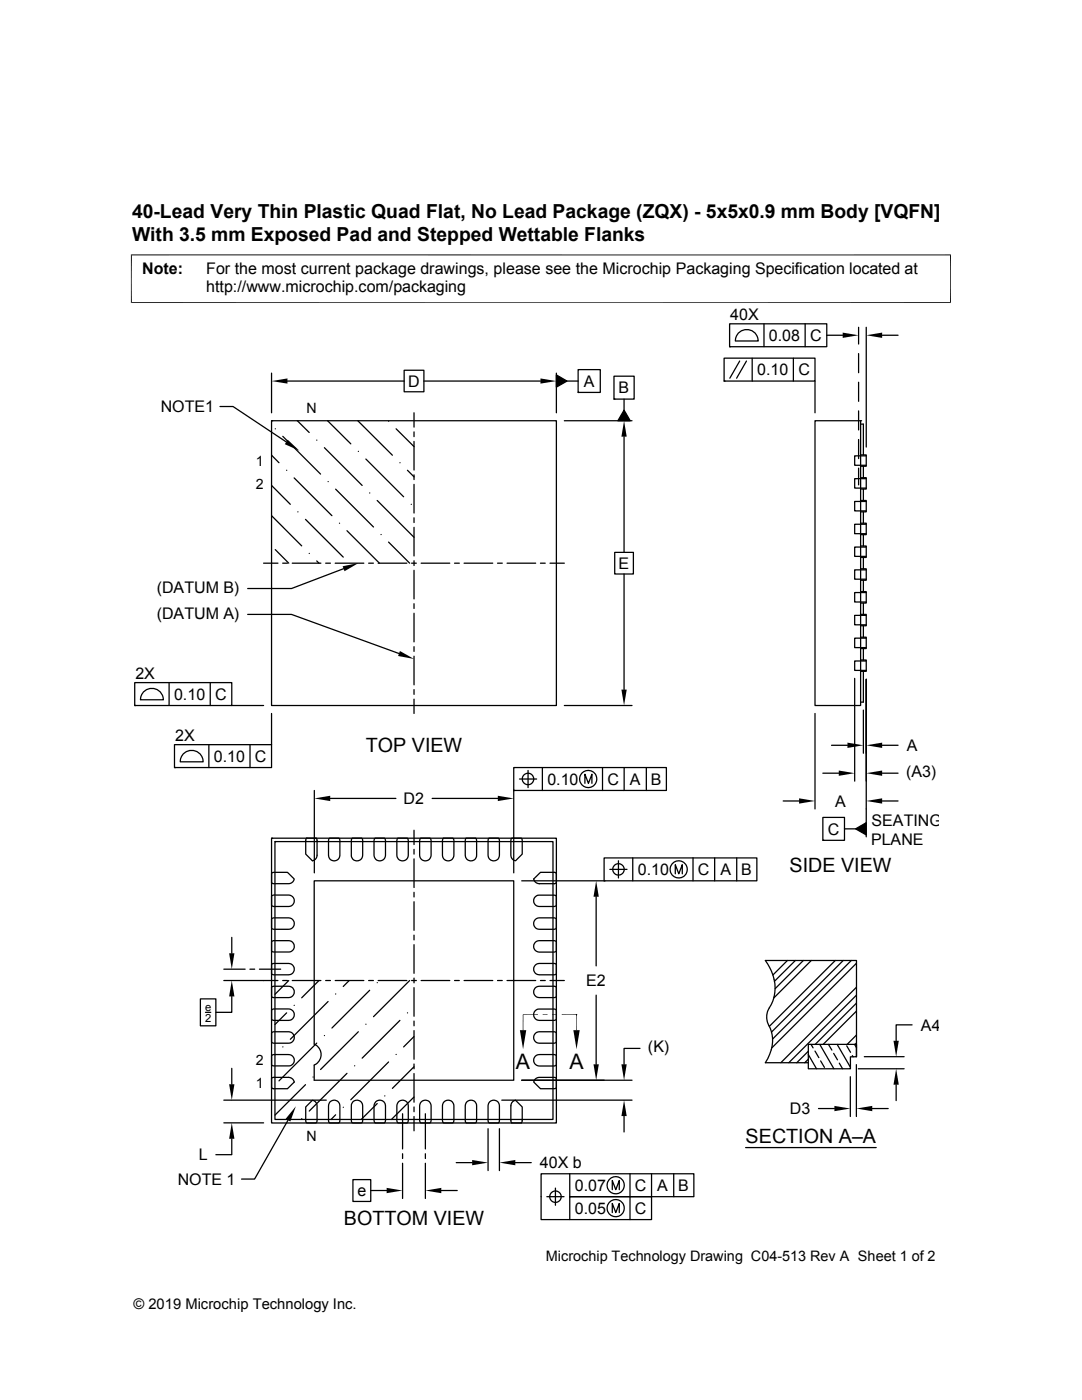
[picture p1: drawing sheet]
<svg xmlns="http://www.w3.org/2000/svg" width="216mm" height="279mm" viewBox="0 0 216 279" stroke-linecap="round" stroke-linejoin="round" font-family="sans-serif">
<g fill="none" stroke="#000" stroke-width=".25">
<path d="M54.2 74.5v7.9M57.4 76.1h23.2M80.6 73.9h4v4.3h-4zM84.6 76.1h23.2M111 74.8l2.1 1.3-2.1 1.2zM111 74.5v7.9M113.1 76.1h2.3M115.4 73.8h4.4v4.5h-4.4zM115.4 78.3h.1M122.5 75.1h4v4.6h-4zM122.5 79.7h.1M124.5 79.7v2.2"/>
<path d="M144.5 71.5h18.1v4.6h-18.1zM144.5 76.1h.1M145.6 64.6h19.4v4.6h-19.4zM145.6 69.2h.1M147.5 66.3a2.3 2.3 0 0 1 2.4-.3 2.3 2.3 0 0 1 1.4 2.1h-4.6l.3-1.2zM147.6 72.1l-2 3.4M148.9 72.1l-1.9 3.4M150.1 71.5v4.6M152.4 64.6v4.6M158.3 71.5v4.6M160.7 64.6v4.6M162.6 76.1v6.3"/>
<path d="M165 66.9h3.1M171.3 65.3v3.4M171.3 70.6v3.8M171.3 76.3v3.8M172.8 65.3v23.9M176 66.9h3.2M43.9 81.1h2.6l10.6 7.1M54.2 84h56.8v56.8h-56.8zM54.2 84h.1M54.2 96.9l3.7 3.7M54.2 90.8l1.5 1.6M54.9 85.6h.1"/>
<path d="M56.4 87.1l7.6 7.5M57.2 93.9h.1M58.7 95.4l7.5 7.5M59.3 84l2.4 2.3M63.2 87.8h.1M64.7 89.3l7.6 7.6M65.4 84l4.6 4.6M65.5 96.1h.1M67 97.6l7.5 7.6M71.4 84l6.9 6.8M71.5 90.1h.1M73 91.6l7.5 7.5"/>
<path d="M73.8 98.4h.1M75.3 99.9l7.3 7.3M77.5 84.1h.1M79 85.6l3.6 3.5M79.8 92.4h.1M81.3 93.9l1.3 1.3M82.6 82.4v2.8M82.6 86.2v.9M82.6 88.1v5.7M82.6 94.8v.9M82.6 96.7v5.7M112.6 84h13.5"/>
<path d="M124.5 81.9l1.3 2.1h-2.5zM124.5 87.1v23.1M162.6 84h9.1v56.8h-9.1zM171.3 82v3.8M171.3 87.7v3.8M171.3 93.4v3.4M171.7 84.6h.6v6.2M171.7 84h.1M171.7 99.9h1.1v2.3h-1.1M171.7 95.3h1.1v2.3h-1.1M171.7 90.8h1.1v2.2h-1.1M172.3 93v2.3"/>
<path d="M172.3 97.6v2.3M172.8 95.5h-2.3v1.9h2.3M172.8 91h-2.3v1.9h2.3M52.6 112.4h2.9M54.2 102.9l6 6M54.9 109.7l2.7 2.7M56.4 112.4h1M58.3 112.4h5.7M59.4 102.2h.1M61 103.7l7.5 7.5M61.7 110.4h.1M63.2 112l.4 .4"/>
<path d="M65 112.4h.9M66.9 112.4h5.7M67.7 104.4h.1M68.6 113.5l-10.4 4h-8.8M69.2 105.9l6.5 6.5M73.6 112.4h.9M75.5 112.4h5.7M76 106.7h.1M77.5 108.2l4.2 4.2M82.1 100.6h.1M82.1 112.4h1M82.6 103.3v1"/>
<path d="M82.6 105.2v5.8M82.6 111.9v1M82.6 113.8v5.7M84 112.4h5.7M90.7 112.4h1M92.6 112.4h5.7M99.3 112.4h.9M101.2 112.4h5.7M107.8 112.4h1M109.7 112.4h2.9M122.7 110.2h3.7v4.4h-3.7zM124.5 114.6v23"/>
<path d="M171.7 118.1h1.1v2.3h-1.1M171.7 113.5h1.1v2.3h-1.1M171.7 109h1.1v2.3h-1.1M171.7 104.4h1.1v2.3h-1.1M172.3 102.2v2.2M172.3 106.7v2.3M172.3 111.3v2.2M172.3 115.8v2.3M172.8 118.3h-2.3v1.8h2.3M172.8 113.7h-2.3v1.9h2.3M172.8 109.2h-2.3v1.8h2.3M172.8 104.6h-2.3v1.9h2.3"/>
<path d="M172.8 100.1h-2.3v1.9h2.3M26.9 136.2h19.3v4.6h-19.3zM28.8 137.9a2.29 2.29 0 0 1 2.4-.3 2.29 2.29 0 0 1 1.4 2.1h-4.6l.4-1.2zM33.7 136.2v4.6M42 136.2v4.6M49.4 122.6h8.8l21.4 7.8M82.6 120.5v.9M82.6 122.4v5.7M82.6 129.1v.9M82.6 131v5.7M82.6 137.6v1M82.6 139.5v2.9"/>
<path d="M170.5 135.4v20.5M171.7 131.7h1.1v2.3h-1.1M171.7 127.2h1.1v2.2h-1.1M171.7 122.6h1.1v2.3h-1.1M172.3 120.4v2.2M172.3 124.9v2.3M172.3 129.4v2.3M172.3 134v6.1h-.6M172.8 135.6v31.4M172.8 131.9h-2.3v1.9h2.3M172.8 127.4h-2.3v1.8h2.3M172.8 122.8h-2.3v1.9h2.3"/>
<path d="M26.9 140.8h.1M34.8 148.6h19.4v4.6h-19.4zM34.8 153.2h.1M36.7 150.3a2.3 2.3 0 0 1 2.5-.3 2.3 2.3 0 0 1 1.3 2h-4.5l.3-1.1zM41.7 148.6v4.6M46.2 140.8h6.4M49.9 148.6v4.6M54.2 142.4v6.2M62.7 157.8v16.4M65.9 159.3h13.1M86.2 159.3h13.1M102.5 153.2h30.5v4.6h-30.5z"/>
<path d="M102.5 157.8h.1M102.5 157.8v16.4M103.7 155.5h3.4M105.4 153.8v3.4M108.2 153.2v4.6M112.6 140.8h13.5M116.7 156.3v-1.8l.7 1.8 .7-1.8v1.8M120.2 153.2v4.6M124.5 153.2v4.6M129 153.2v4.6M156.3 159.9h3.1M162.6 142.4v19"/>
<path d="M164.2 154.3h3.2M165.9 148.7h3.2M172.3 141.7v8.6M176 148.7h3.2M176 159.9h3.2M176 154.3h3.2M54.2 174.3l.4-.2h2.8l1.3 1.3a1.15 1.15 0 0 1-1.1 1l-3.2-.1-.2-.1zM54.2 178.8l.4-.2h3a1.14 1.14 0 0 1 1.1 1.2 1.14 1.14 0 0 1-1.1 1.1l-3.2-.1-.2-.1zM54.2 167.3h56.8v56.8h-56.8zM54.2 167.3h.1M54.9 168h55.4v55.4h-55.4zM54.9 168h.1"/>
<path d="M61.2 167.3h1.9l.1 .2 .1 3.2a1.11 1.11 0 0 1-1 1.1l-1.3-1.3v-2.8zM62.7 175.8h39.8v39.8h-39.8v-3a2.27 2.27 0 0 0 1.4-2.1 2.27 2.27 0 0 0-1.4-2.1zM65.7 167.3h1.9l.2 .2v3.2a1.13 1.13 0 0 1-1.1 1.1 1.13 1.13 0 0 1-1.1-1.1v-3zM70.3 167.3h1.9l.1 .2 .1 3.2a1.13 1.13 0 0 1-1.2 1.1 1.13 1.13 0 0 1-1.1-1.1v-3zM74.8 167.3h1.9l.2 .4v3a1.14 1.14 0 0 1-1.1 1.1 1.14 1.14 0 0 1-1.2-1.1v-3zM79.4 167.3h1.9l.1 .2 .1 3.2a1.14 1.14 0 0 1-1.2 1.1 1.14 1.14 0 0 1-1.1-1.1v-3zM82.6 165.7v2.9M82.6 169.5v1M82.6 171.4v5.7M82.6 178.1v.9M82.6 180v5.7M83.9 167.3h1.9l.2 .2v3.2a1.14 1.14 0 0 1-1.1 1.1 1.14 1.14 0 0 1-1.2-1.1v-3z"/>
<path d="M88.5 167.3h1.9l.1 .2 .1 3.2a1.14 1.14 0 0 1-1.2 1.1 1.14 1.14 0 0 1-1.1-1.1v-3zM93 167.3h1.9l.2 .2v3.2a1.13 1.13 0 0 1-1.1 1.1 1.13 1.13 0 0 1-1.2-1.1v-3zM97.6 167.3h1.9l.1 .2 .1 3.2a1.13 1.13 0 0 1-1.2 1.1 1.13 1.13 0 0 1-1.1-1.1v-3zM102.1 167.3h1.9l.2 .4v2.8l-1.3 1.3a1.1 1.1 0 0 1-1-1.1v-3zM104.1 175.8h16.4M106.5 175.4l1.3-1.3h2.8l.4 .2v1.9l-.2 .1-3.2 .1a1.15 1.15 0 0 1-1.1-1zM106.7 179.1l.3-.3 .6-.2h3l.4 .2v1.9l-.2 .1-3.2 .1a1.15 1.15 0 0 1-.9-1.8zM119 179v13.8M120.5 171.2h30.5v4.6h-30.5zM120.5 175.8h.1M121.7 173.5h3.4M123.4 171.8v3.4"/>
<path d="M126.3 171.2v4.6M134.7 174.4v-1.8l.7 1.8 .7-1.8v1.8M138.3 171.2v4.6M142.6 171.2v4.6M147 171.2v4.6M164.2 163.1h4.3v4.6h-4.3zM164.2 167.7h.1M168.5 165.4h2.2M170.7 165.4l2.1-1.2v2.4zM40 199.3h3.1v5.4h-3.1zM44.7 193.4h4.2M44.7 195.7h10.8"/>
<path d="M46.2 198.9v3.1h-3.1M46.2 187.1v3.1M49.9 193.4h.9M51.8 193.4h4.2M54.2 183.4l.4-.2h3a1.14 1.14 0 0 1 1.1 1.1 1.14 1.14 0 0 1-1.1 1.2l-3.2-.1-.2-.1zM54.2 187.9l.4-.2h3a1.13 1.13 0 0 1 1.1 1.2 1.13 1.13 0 0 1-1.1 1.1l-3.2-.1-.2-.1zM54.2 192.5l.4-.2h3a1.13 1.13 0 0 1 1.1 1.1 1.13 1.13 0 0 1-1.1 1.1h-3.2l-.2-.1zM54.2 197l.4-.2h3a1.13 1.13 0 0 1 1.1 1.2 1.13 1.13 0 0 1-1.1 1.1h-3.2l-.2-.2zM56.4 195.7h1M57.6 195.7l-2.7 2.7M58.3 195.7h5.7M63.6 195.7l-3.4 3.4"/>
<path d="M65 195.7h.9M65.5 199.9l-7.6 7.5M66.9 195.7h5.7M67 198.4h.1M69.7 195.7l-1.2 1.2M73.6 195.7h.9M73.8 197.6l-7.6 7.6M75.3 196.1h.1M75.5 195.7h5.7M81.7 195.7l-7.2 7.2M82.1 195.7h1M82.6 186.6v1"/>
<path d="M82.6 188.5v5.7M82.6 195.2v1M82.6 197.1v5.7M84 195.7h5.7M90.7 195.7h1M92.6 195.7h5.7M99.3 195.7h.9M101.2 195.7h5.7M106.8 197.1l.8-.3h3l.4 .2v1.9l-.2 .2h-3.2a1.15 1.15 0 0 1-1-.7 1.15 1.15 0 0 1 .2-1.3zM106.8 192.6l.8-.3h3l.4 .2v1.9l-.2 .1h-3.2a1.14 1.14 0 0 1-1-.7 1.14 1.14 0 0 1 .2-1.2zM106.8 188.1l.8-.4h3l.4 .2v1.9l-.2 .1-3.2 .1a1.15 1.15 0 0 1-1-.7 1.15 1.15 0 0 1 .2-1.2zM106.8 183.5l.8-.3h3l.4 .2v1.9l-.2 .1-3.2 .1a1.15 1.15 0 0 1-1-.7 1.15 1.15 0 0 1 .2-1.3z"/>
<path d="M107.8 195.7h1M109.7 195.7h2.9M119 198.6v13.8M157.1 191.7l-2.9 2.9M158.7 191.7l-4.2 4.1M160.3 191.7l-5.6 5.6M161.9 191.7l-7.5 7.5M166.7 191.7l-13.2 13.1M168.3 191.7l-14.4 14.3M169.9 191.7l-15.7 15.7M170.9 192.2l-16.9 16.9M170.9 198.6l-13.5 13.5"/>
<path d="M170.9 197l-15.1 15.1M41 202h1.1M44.7 219.6h20.4M46.2 213.2v3.2M54.2 201.6l.4-.2h3a1.14 1.14 0 0 1 1.1 1.1 1.14 1.14 0 0 1-1.1 1.1h-3.2l-.2-.1zM54.2 206.1l.4-.2h3a1.14 1.14 0 0 1 1.1 1.2 1.14 1.14 0 0 1-1.1 1.1l-3.2-.1-.2-.1zM54.2 210.7l.4-.2h3a1.13 1.13 0 0 1 1.1 1.1 1.13 1.13 0 0 1-1.1 1.1h-3.2l-.2-.2zM54.2 215.2l.4-.2h3a1.15 1.15 0 0 1 1.1 .9l-1.3 1.4h-2.8l-.4-.2zM54.9 210.4v.1M56.4 208.9h.1M57.2 202.1l-2.3 2.4M58.7 200.6h.1"/>
<path d="M61 216.5l-6.1 6M62.5 214.9h.1M63.2 208.2l-7.5 7.5M64.7 206.7h.1M65.9 219.9a1.15 1.15 0 0 1 1.2-.3 1.15 1.15 0 0 1 .7 1.1v3.2l-.2 .2h-1.9l-.1-.4v-3zM69.2 214.2l-7.5 7.5M70.4 219.9a1.15 1.15 0 0 1 1.3-.3 1.15 1.15 0 0 1 .7 1.1l-.1 3.2-.1 .2h-1.9l-.2-.4v-3zM70.8 212.7h.1M71.5 205.9l-7.5 7.5M73 204.4h.1M75 219.9a1.15 1.15 0 0 1 1.2-.3 1.15 1.15 0 0 1 .7 1.1v3l-.2 .4h-1.9l-.2-.4v-3zM76.8 218.7h.1"/>
<path d="M77.5 211.9l-7.5 7.6M79 210.4h.1M79.5 219.9a1.15 1.15 0 0 1 1.3-.3 1.15 1.15 0 0 1 .7 1.1l-.1 3.2-.1 .2h-1.9l-.2-.4v-3zM79.8 203.6l-7.5 7.6M81.3 202.1h.1M82.6 206.9l-2.1 2M82.6 203.8v.9M82.6 205.7v5.7M82.6 212.3v1M82.6 214.2v5.8M82.6 212.9l-4.3 4.3M82.6 218.9l-4.5 4.5"/>
<path d="M84.1 219.9a1.15 1.15 0 0 1 1.2-.3 1.15 1.15 0 0 1 .7 1.1v3.2l-.2 .2h-1.9l-.2-.4v-3zM88.6 219.9a1.15 1.15 0 0 1 1.3-.3 1.15 1.15 0 0 1 .7 1.1l-.1 3.2-.1 .2h-1.9l-.2-.4v-3zM93.2 219.9a1.13 1.13 0 0 1 1.2-.3 1.13 1.13 0 0 1 .7 1.1v3.2l-.2 .2h-1.9l-.2-.4v-3zM97.7 219.9a1.14 1.14 0 0 1 1.3-.2 1.14 1.14 0 0 1 .7 1l-.1 3.2-.1 .2h-1.9l-.2-.4v-3zM100.1 219.6h26M102.3 219.9l.6-.3 1.3 1.3v2.8l-.2 .4h-1.9l-.1-.2-.1-3.2zM104.1 215.6h22M106.7 201.8l.3-.2 .6-.2h3l.4 .2v1.9l-.2 .1h-3.2a1.15 1.15 0 0 1-.9-1.8zM106.8 215.4l.8-.4 3.2 .1 .2 .1v1.9l-.4 .2h-2.8l-1.3-1.4zM106.8 210.8l.8-.3h3l.4 .2v1.8l-.2 .2h-3.2a1.15 1.15 0 0 1-1-.7 1.15 1.15 0 0 1 .2-1.2zM106.8 206.2l.8-.3h3l.4 .2v1.9l-.2 .1-3.2 .1a1.15 1.15 0 0 1-1-.7 1.15 1.15 0 0 1 .2-1.3zM115 202.5h.1"/>
<path d="M127.7 209.2h-3.2v3.2M161.3 209.8l-2.3 2.3M161.3 211.4l-.7 .7M161.3 210.5l1.6 2.8M161.3 208.4h9.6v2.5h-1.2v2.4h-8.4zM161.8 208.4l.4 .7M162.6 209.8l.8 1.3M163.6 208.4l2.8 4.9M163.7 211.7l.8 1.3M165.3 208.4l.7 1.2M166.3 210.2l.8 1.3M167 208.4l2.7 4.6"/>
<path d="M167.5 212.2l.6 1.1M169 208.7l.7 1.3M169.7 214.9v7.9M170.1 210.7l.1 .2M170.5 208.4l.4 .7M170.9 212.5v10.3M170.9 210.9v-19.2h-18.2a8.3 8.3 0 0 1 .5 9.9 3.8 3.8 0 0 0 .5 3.7 7.2 7.2 0 0 1-1 6.8h8.6M170.9 208.2l-.3 .2M170.9 206.6l-1.9 1.8M170.9 201.8l-6.6 6.6M170.9 200.2l-8.2 8.2M171.3 213.3h9.1"/>
<path d="M172.5 210.9h7.9M178.8 216.5v3.1M182 204.5h-3.2v3.2M44.7 224.1h7.9M46.2 227.3v3.1h-3.1M57.5 223.6l-6.7 11.7h-2.6M60.2 223.2h.1M61 220.9l1.3-1.3a1.1 1.1 0 0 1 1 1.1v3l-.2 .4h-1.9l-.2-.2zM67 222.5l-.9 .9M68.5 221h.1M70.4 235.4h3.6v4.4h-3.6zM74 237.6h3.2"/>
<path d="M75.3 220.2l-3.2 3.2M80.3 222.3v7M80.3 230.3v.9M80.3 232.2v7M82.6 220.9v1M82.6 222.8v2.9M84.9 222.3v7M84.9 230.3v.9M84.9 232.2v7M88.1 237.6h3.1M91 232h3.2M97.4 225.3v8.3"/>
<path d="M99.7 225.3v8.3M102.8 232h3.2M109.1 238.8h3.4M110.8 237.1v3.4M113.7 234.3v4.5h16.3v4.6h-22v-9.1h30.5v4.5h-24.8v4.6M122.2 237.4v-1.8l.7 1.8 .7-1.8v1.8M124.5 222.7v3.2M125.7 234.3v9.1M130 234.3v4.5M134.4 234.3v4.5M148.8 229h26M163.3 221.2h3.2"/>
<path d="M174.1 221.2h3.1M122.2 242v-1.8l.7 1.8 .7-1.8v1.8"/>
<circle cx="105.4" cy="155.5" r="1.15"/>
<circle cx="117.4" cy="155.5" r="1.71"/>
<circle cx="123.4" cy="173.5" r="1.14"/>
<circle cx="135.4" cy="173.5" r="1.71"/>
<circle cx="110.8" cy="238.8" r="1.14"/>
<circle cx="122.9" cy="236.5" r="1.71"/>
<circle cx="122.9" cy="241.1" r="1.71"/>
</g>
<g fill="#000">
<path d="M54.2 76.1l3.2-.6v1.1zM107.8 75.5l3.2 .6-3.2 .5zM111 74.8l2.1 1.3-2.1 1.2zM168.1 66.4l3.2 .5-3.2 .5zM172.8 66.9l3.2-.5v1zM57.4 87.8l2.4 2.2-3-1.4zM124.5 84l.6 3.1h-1.1zM124.5 81.9l1.3 2.1h-2.5zM68.4 113l3.1-.6-2.8 1.6zM79.8 129.9l2.8 1.6-3.2-.6zM124 137.6h1.1l-.6 3.2zM62.7 159.3l3.2-.5v1.1z"/>
<path d="M99.3 158.8l3.2 .5-3.2 .6zM159.4 159.3l3.2 .6-3.2 .5zM167.4 153.8l3.1 .5-3.1 .5zM169.1 148.2l3.2 .5-3.2 .6zM172.8 148.7l3.2-.5v1.1zM172.8 154.3l3.2-.5v1zM172.8 159.9l3.2-.6v1.1zM119 175.8l.5 3.2h-1.1zM170.7 165.4l2.1-1.2v2.4zM45.7 190.2h1.1l-.6 3.2zM46.2 195.7l.6 3.2h-1.1zM45.7 216.4h1.1l-.6 3.2z"/>
<path d="M103.7 205.6h1.3l-.6 3.8zM108.3 202.4h.9l-.9 .2zM108.3 202.6l.9-.2v.2zM110.2 202.4h.9l-.9 .2zM110.2 202.6l.9-.2v.2zM114.4 205.6h1.3l-.7 3.8zM118.4 212.4h1.1l-.5 3.2zM124 212.4h1.1l-.6 3.2zM178.8 213.3l.5 3.2h-1zM178.3 207.7h1l-.5 3.2zM46.2 224.1l.6 3.2h-1.1zM59 220.8l-1.1 3-.9-.5z"/>
<path d="M77.2 237.1l3.1 .5-3.1 .5zM84.9 237.6l3.2-.5v1zM94.2 231.5l3.2 .5-3.2 .6zM99.7 232l3.1-.5v1.1zM124.5 219.6l.6 3.1h-1.1zM166.5 220.7l3.2 .5-3.2 .6zM170.9 221.2l3.2-.5v1.1z"/>
</g>
<path d="M26.1 50.9h163.7M26.2 50.8v9.7M189.7 50.8v9.7M26.1 60.4h163.7M107.3 202.5h-2.9v3.1M112.1 202.5h2.9M115 202.4v3.2" fill="none" stroke="#000" stroke-width=".2"/>
<g font-size="4.3">
<text x="103" y="213.3">A</text>
<text x="113.6" y="213.3">A</text>
</g>
<g font-size="3.9">
<text x="26.4" y="43.5">40-Lead Very Thin Plastic Quad Flat, No Lead Package (ZQX) - 5x5x0.9 mm Body [VQFN]</text>
<text x="26.4" y="48">With 3.5 mm Exposed Pad and Stepped Wettable Flanks</text>
<text x="73" y="150.2">TOP VIEW</text>
<text x="157.5" y="174">SIDE VIEW</text>
<text x="148.8" y="228.2">SECTION A–A</text>
<text x="68.6" y="244.6">BOTTOM VIEW</text>
</g>
<g font-size="3.2">
<text x="28.4" y="54.6">Note:</text>
<text x="41.1" y="58.3">http://www.microchip.com/packaging</text>
<text x="41.1" y="54.6">For the most current package drawings, please see the Microchip Packaging Specification located at</text>
<text x="145.7" y="63.9">40X</text>
<text x="153.4" y="68.1">0.08</text>
<text x="161.6" y="68.1">C</text>
<text x="81.4" y="77.2">D</text>
<text x="116.5" y="77.2">A</text>
<text x="151.1" y="74.9">0.10</text>
<text x="159.3" y="74.9">C</text>
<text x="32.1" y="82.3">NOTE1</text>
<text x="123.4" y="78.5">B</text>
<text x="123.4" y="113.5">E</text>
<text x="31.3" y="118.3">(DATUM B)</text>
<text x="31.3" y="123.4">(DATUM A)</text>
<text x="27" y="135.4">2X</text>
<text x="34.7" y="139.7">0.10</text>
<text x="42.9" y="139.7">C</text>
<text x="34.9" y="147.8">2X</text>
<text x="181" y="149.9">A</text>
<text x="42.7" y="152">0.10</text>
<text x="50.9" y="152">C</text>
<text x="180.8" y="155.1">(A3)</text>
<text x="80.5" y="160.5">D2</text>
<text x="109.2" y="156.6">0.10</text>
<text x="121.2" y="156.6">C</text>
<text x="125.7" y="156.6">A</text>
<text x="129.9" y="156.6">B</text>
<text x="166.7" y="161">A</text>
<text x="165.2" y="166.6">C</text>
<text x="173.9" y="164.9">SEATING</text>
<text x="173.8" y="168.7">PLANE</text>
<text x="127.3" y="174.6">0.10</text>
<text x="139.3" y="174.6">C</text>
<text x="143.7" y="174.6">A</text>
<text x="147.9" y="174.6">B</text>
<text x="117" y="196.8">E2</text>
<text x="183.8" y="205.7">A4</text>
<text x="129.3" y="210">(K)</text>
<text x="157.6" y="222.4">D3</text>
<text x="39.6" y="231.6">L</text>
<text x="107.7" y="233.2">40X b</text>
<text x="35.5" y="236.4">NOTE 1</text>
<text x="71.3" y="238.7">e</text>
<text x="114.7" y="237.7">0.07</text>
<text x="126.7" y="237.7">C</text>
<text x="131.1" y="237.7">A</text>
<text x="135.3" y="237.7">B</text>
<text x="114.7" y="242.3">0.05</text>
<text x="126.7" y="242.3">C</text>
</g>
<g font-size="2.9">
<text x="108.9" y="251.7">Microchip Technology Drawing C04-513 Rev A Sheet 1 of 2</text>
<text x="26.6" y="261.3">© 2019 Microchip Technology Inc.</text>
</g>
<g font-size="2.8">
<text x="61.1" y="82.4">N</text>
<text x="51" y="93">1</text>
<text x="51" y="97.5">2</text>
<text x="51" y="212.6">2</text>
<text x="51" y="217.1">1</text>
<text x="61.1" y="227.7">N</text>
</g>
<g font-size="2.2">
<text x="40.9" y="201.8">e</text>
<text x="40.9" y="203.9">2</text>
</g>
</svg>
